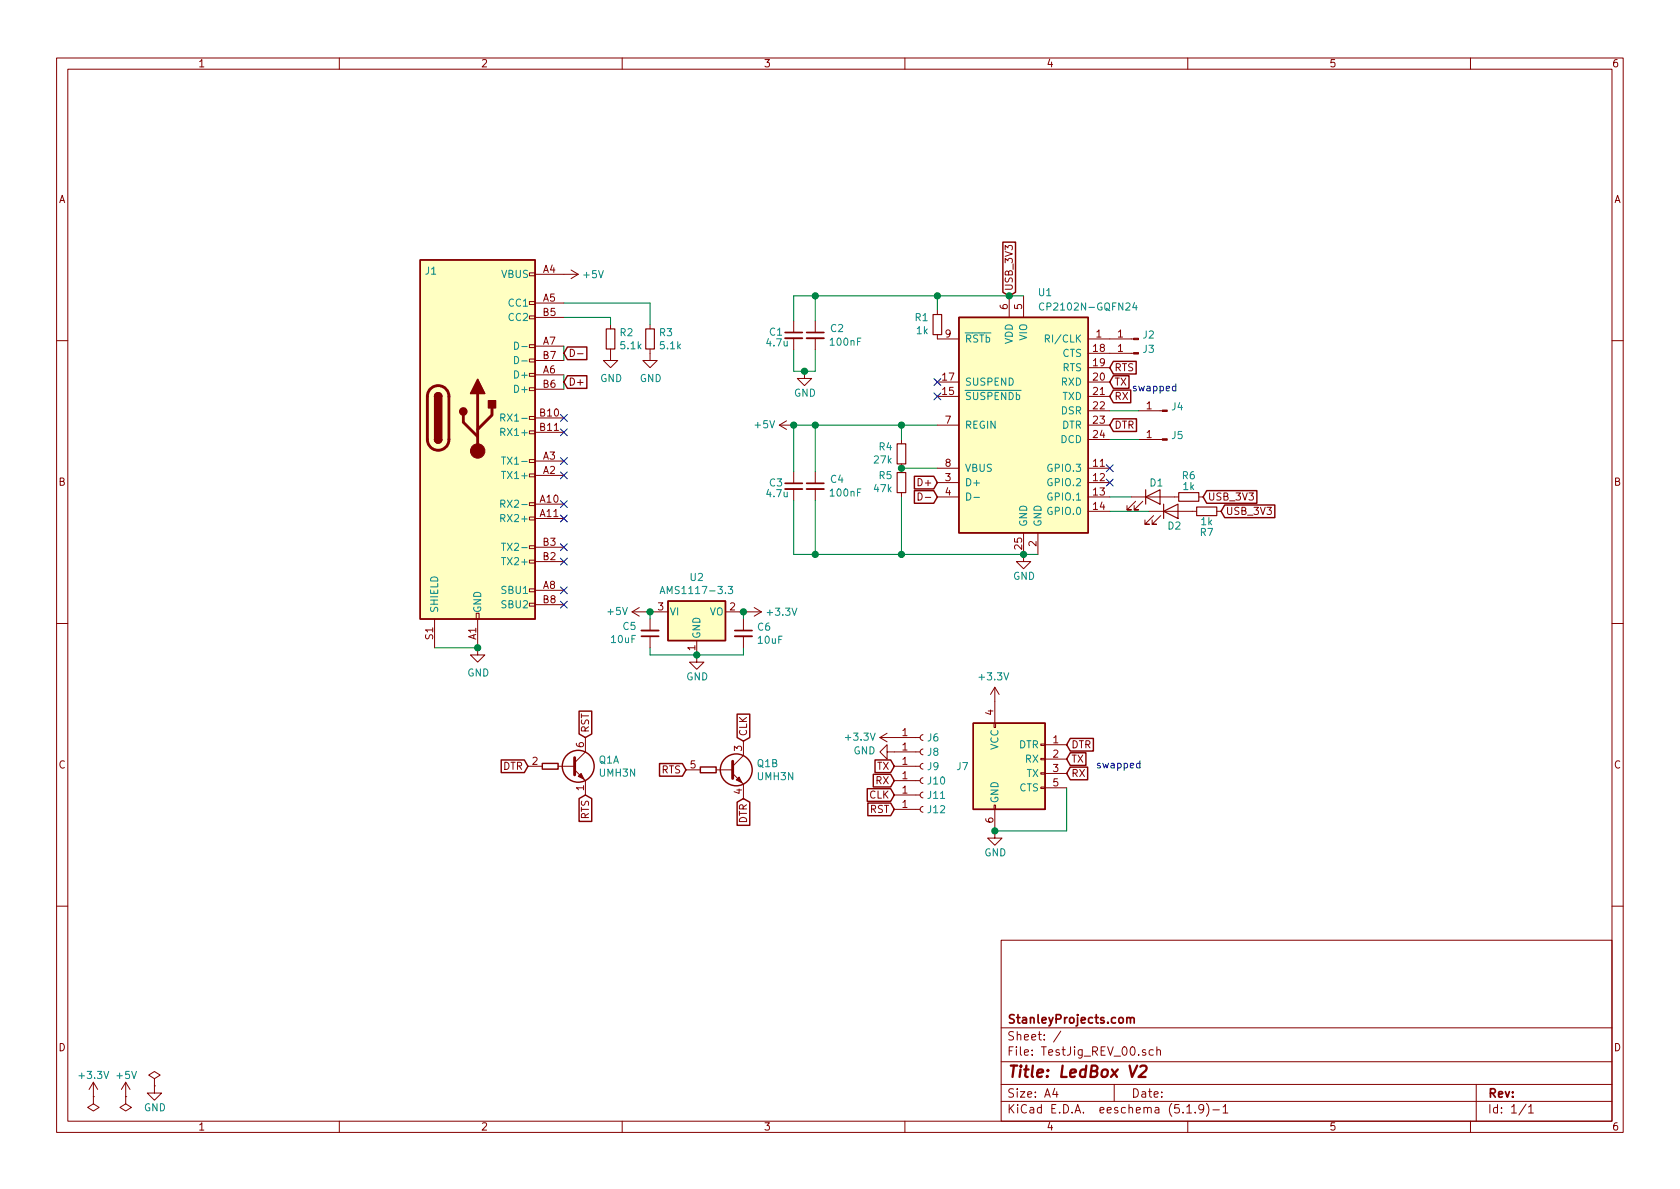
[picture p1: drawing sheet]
<svg xmlns="http://www.w3.org/2000/svg" width="297mm" height="210mm" viewBox="0 0 297 210" stroke-linecap="round" stroke-linejoin="round" font-family="sans-serif">
<g fill="none" stroke="#840000" stroke-width=".18">
<path d="M10 10.3h277v189.9h-277zM12 12.2h273v186.1h-273zM60 10.3v1.9M110 10.3v1.9M160 10.3v1.9M210 10.3v1.9M260 10.3v1.9M93.6 55.9h1v.5h-1zM93.6 53.3h1v.5h-1zM93.6 48.3h1v.5h-1zM94.6 48.5h7.6M94.6 53.6h5.1"/>
<path d="M94.6 56.1h5.1M101 47.7l1.2 .8M102.2 48.5l-1.2 .8M107.9 57.4v.8M114.9 57.4v.8M140.3 56.8v2M140.3 59.8v2M144.1 56.8v2M144.1 59.8v2M165.7 59.2v.7h3.8M165.7 54.9v.7M178.4 52.3v3.8"/>
<path d="M181 52.3v3.8M192.4 59.9h8M10 60.2h2M93.6 76.2h1v.5h-1zM93.6 73.7h1v.5h-1zM93.6 68.6h1v.5h-1zM93.6 66h1v.5h-1zM93.6 63.5h1v.5h-1zM93.6 61h1v.5h-1zM94.6 66.3h5.1M94.6 61.2h5.1M94.6 73.9h5.1"/>
<path d="M94.6 76.4h5.1M94.6 68.8h5.1M94.6 63.7h5.1M100.8 61.8a.64 .64 0 0 1 .8 .6 .64 .64 0 0 1-.8 .6zM102.1 62.6h1M107.9 61.7v2h1.3l-1.3 1.3-1.2-1.3h1.2M114.9 61.7v2h1.3l-1.3 1.3-1.2-1.3h1.2M137.8 75.2l1.3 .7M137.8 75.2h2.5M139.1 74.4l-1.3 .8M142.2 65.7v1.2h-1.2l1.2 1.3 1.3-1.3h-1.3M159.4 77.7v.8"/>
<path d="M165.7 75.2h3.8M165.7 70.1h3.8M165.7 67.6h3.8M192.4 77.7h3.8M192.4 75.2h3.8M192.4 72.6h3.8M192.4 70.1h3.8M192.4 67.6h3.8M192.4 62.5h8M192.4 65h3.8M201.3 77.7h4.2M201.3 72.6h4.2"/>
<path d="M285 60.2h2M93.6 99.1h1v.5h-1zM93.6 96.5h1v.5h-1zM93.6 91.4h1v.5h-1zM93.6 88.9h1v.5h-1zM93.6 83.8h1v.5h-1zM93.6 81.3h1v.5h-1zM94.6 89.1h5.1M94.6 91.7h5.1M94.6 84.1h5.1M94.6 81.5h5.1M94.6 99.3h5.1"/>
<path d="M94.6 96.8h5.1M140.3 83.4v2.1M140.3 86.5v2M144.1 83.4v2.1M144.1 86.5v2M159.4 82v1.6M159.4 87.1v.8M162.3 87.2a.64 .64 0 0 1 .7 .6 .64 .64 0 0 1-.7 .6zM163.6 88h1M165.7 87.9h3.8M165.7 82.8h3.8M165.7 85.3h3.8"/>
<path d="M181 94.2v5.1h-1.3l1.3 1.3 1.2-1.3h-1.2M183.5 94.2v3.8M192.4 90.4h3.8M192.4 87.9h3.8M192.4 82.8h3.8M192.4 85.3h3.8M200 87.9h8.4M200.8 88.6l-1.5 1.6h.7h-.7v-.8M202.1 88.6l-1.6 1.6h.8h-.8v-.8M203.2 90.4h8.4M204 91.2l-1.6 1.5h.8h-.8v-.8M205.2 91.2l-1.5 1.5h.8h-.8v-.8"/>
<path d="M212 87.9h.7M215.1 90.4h.8M10 110.3h2M76.8 109.5v5M84.2 108.5h.5v1h-.5zM84.5 109.5v6.3h1.2l-1.2 1.3-1.3-1.3h1.3M93.6 106.7h1v.5h-1zM93.6 104.1h1v.5h-1zM94.6 104.4h5.1M94.6 106.9h5.1M111.8 108.2l1.2 .8M111.8 108.2h2.5"/>
<path d="M113 107.4l-1.2 .8M114.9 109.5v2M114.9 112.5v2M115.6 108.2h2.5M123.2 113.3v3.8h-1.3l1.3 1.3 1.3-1.3h-1.3M128.3 108.2h2.5M131.4 109.5v2M131.4 112.5v2M132.1 108.2h2.5M133.3 107.4l1.3 .8M134.6 108.2l-1.3 .8M285 110.3h2"/>
<path d="M93.3 135.5h2.6M98.7 135.5h2.9M101.6 136.1l1.9 1.9v2.6M103.5 130.4v2.6l-1.9 1.9M121.3 136.1h2.5M126.6 136.1h2.9M129.5 136.8l1.9 1.9v2.5M131.4 131.1v2.5l-1.9 1.9M155.6 130.4l1.2 .8M155.6 130.4h7.1M156.8 133v1.2l-1.2-1.2 1.2-1.3v1.3h5.9M156.8 129.7l-1.2 .7"/>
<path d="M158.1 138h4.6M158.1 135.5h4.6M163.2 137.5l-.3 .1-.2 .4 .1 .3 .4 .3M163.2 135l-.3 .1-.2 .3 .1 .4 .4 .2M163.2 132.5l-.3 .1-.2 .3 .1 .4 .4 .2M163.2 129.9l-.3 .1-.2 .3 .1 .4 .4 .2M175.8 127.9h.2v.7h-.2zM175.9 121.5l-.8 1.3M175.9 121.5v6.4M175.9 121.5l.8 1.3M184 139.2h.8v.2h-.8zM184 136.6h.8v.3h-.8z"/>
<path d="M184 134.1h.8v.3h-.8zM184 131.6h.8v.2h-.8zM184.8 131.7h3.8M184.8 134.2h3.8M184.8 136.8h3.8M184.8 139.3h3.8M158.1 143.1h4.6M158.1 140.6h4.6M163.2 142.6l-.3 .1-.2 .3 .1 .4 .4 .2M163.2 140.1l-.3 .1-.2 .3 .1 .4 .4 .2M175.8 142.4h.2v.7h-.2zM175.9 143.1v5.1h-1.3l1.3 1.3 1.3-1.3h-1.3"/>
<path d="M10 160.2h2M177 166.3h108v32h-108zM285 160.2h2M16.5 193.9v1.3l1 .6-1 .7-1-.7 1-.6M16.5 193.9h.1M16.5 191.4l-.8 1.3M16.5 191.4v2.5M16.5 191.4l.8 1.3M22.2 193.9v1.3l1 .6-1 .7-1-.7 1-.6M22.2 193.9h.1M22.2 191.4l-.7 1.3M22.2 191.4v2.5"/>
<path d="M22.2 191.4l.8 1.3M27.3 192v1.3h-1.3l1.3 1.3 1.3-1.3h-1.3M27.3 190.7l1-.6-1-.6-1 .6 1 .6v1.3M27.3 192h.1M60 198.3v1.9M110 198.3v1.9M160 198.3v1.9M177 194.8h108M177 191.8h108M177 187.8h108M177 181.8h108M186.5 192.5l-.4 1h1"/>
<path d="M186.8 193v1M187.6 182.3l-1.3 2M197 191.8v3M202.5 185.7l-.3-.1-.2 .2 .1 .2 .4 .2v.3h-.5M203.9 185.7l-.4-.1-.3 .3 .1 .6 .2 .1 .4-.1M204.5 185.7l.2-.1 .4 .1 .1 .9M204.5 185.1v1.5M209.8 195.8l.5-.5v1.5M209.8 196.8h.9M210 198.3v1.9M211.3 196.7v.1M212.8 196l-.3 .3h-.3l-.2-.3v-.4l.1-.2 .4-.1 .3 .2a1.19 1.19 0 0 1-.3 1.2l-.4 .1"/>
<path d="M213.3 195.1a1.71 1.71 0 0 1 0 2.3M214.5 196.3h1.1M216.3 195.8l.4-.5v1.5M216.3 196.8h.8M260 198.3v1.9M261 191.8v6.5M269.8 195.2l-1.2 2M270.3 195.8l.4-.5v1.5M270.3 196.8h.8"/>
</g>
<path d="M199.7 188.4l.5 2 .9-2M201.6 188.6l.3-.2h.5l.3 .2v.4l-.1 .3-1.3 1.1h1.2" fill="none" stroke="#840000" stroke-width=".41"/>
<path d="M138.8 58.8h3.1M142.6 58.8h3.1M138.8 85.5h3.1M142.6 85.5h3.1M113.4 112.5h3.1M129.9 111.5h3.1M199.2 179.9v1M199.2 180.1l.3-.2 .3 .1 .1 .9M199.9 180.1a.36 .36 0 0 1 .3-.2 .36 .36 0 0 1 .3 .2v.8" fill="none" stroke="#840000" stroke-width=".3"/>
<g fill="#840000" stroke="#840000" stroke-width=".18">
<path d="M205.5 77.6h.9v.2h-.9z"/>
<path d="M205.5 72.5h.9v.3h-.9z"/>
<path d="M200.4 59.8h.9v.3h-.9z"/>
<path d="M200.4 62.4h.9v.2h-.9z"/>
<path d="M130.2 137.9l.5-.5 .5 1z"/>
<path d="M102.2 137.3l.5-.5 .6 1z"/>
<circle cx="84.5" cy="79.8" r="1.27"/>
</g>
<path d="M107.2 58.2h1.5v3.5h-1.5zM114.2 58.2h1.5v3.5h-1.5zM165 55.6h1.5v3.6h-1.5zM158.6 78.5h1.5v3.5h-1.5zM158.6 83.6h1.5v3.5h-1.5zM202.6 87.9l2.5-1.3v2.5zM202.6 86.6v2.5M205.7 90.4l2.6-1.3v2.6zM205.7 89.1v2.6M208.4 87.1h3.6v1.5h-3.6zM211.6 89.7h3.5v1.5h-3.5z" fill="none" stroke="#840000" stroke-width=".2"/>
<path d="M138.8 59.8h3.1M142.6 59.8h3.1M138.8 86.5h3.1M142.6 86.5h3.1M113.4 111.5h3.1M129.9 112.5h3.1" fill="none" stroke="#840000" stroke-width=".33"/>
<g fill="#ffffc2" stroke="#ffffc2" stroke-width=".18">
<path d="M169.5 56.1h22.9v38.1h-22.9z"/>
<path d="M118.1 106.3h10.2v7h-10.2z"/>
<path d="M74.3 46h20.3v63.5h-20.3z"/>
<path d="M172.1 127.9h12.7v15.2h-12.7z"/>
</g>
<g fill="none" stroke="#840000" stroke-width=".25">
<path d="M74.3 46h20.3v63.5h-20.3zM169.5 56.1h22.9v38.1h-22.9zM177.3 42.8h2.3v8.9l-1.2 .6-1.1-.6zM76.8 77.7a.63 .63 0 0 0 .7 .7 .63 .63 0 0 0 .6-.7M76.8 70.1a.63 .63 0 0 1 .7-.6 .63 .63 0 0 1 .6 .6M100.3 61.4h3.5v2.2h-3.5l-.6-1.1zM100.3 66.4h3.5v2.3h-3.5l-.6-1.1zM196.8 66.4h2.8v2.3h-2.8l-.6-1.1zM196.8 69h3.1v2.2h-3.1l-.6-1.1zM196.8 74.1h4.1v2.2h-4.1l-.6-1.1zM196.8 63.9h4.1v2.2h-4.1l-.6-1.1zM161.7 84.2h3.4l.6 1.1-.6 1.2h-3.4z"/>
<path d="M161.7 86.8h3.4l.6 1.1-.6 1.1h-3.4zM213.4 86.8h8.8v2.2h-8.8l-.7-1.1zM216.5 89.3h8.9v2.2h-8.9l-.6-1.1zM118.1 106.3h10.2v7h-10.2zM88.6 134.4h4.1l.6 1.1-.6 1.1h-4.1zM95.9 135h2.8v1h-2.8zM102.4 125.7h2.2v4.1l-1.1 .6-1.1-.6zM116.6 135h4l.7 1.1-.7 1.2h-4zM123.8 135.6h2.8v1h-2.8zM130.3 126.3h2.3v4.1l-1.2 .7-1.1-.7zM153.3 139.5h4.2l.6 1.1-.6 1.1h-4.2zM154.4 136.9h3.1l.6 1.1-.6 1.2h-3.1z"/>
<path d="M154.7 134.4h2.8l.6 1.1-.6 1.1h-2.8zM172.1 127.9h12.7v15.2h-12.7zM189.2 133.1h2.8v2.3h-2.8l-.6-1.2zM189.2 130.6h4.1v2.2h-4.1l-.6-1.1zM189.2 135.7h3.1v2.2h-3.1l-.6-1.1zM102.4 141.2l1.1-.6 1.1 .6v4.1h-2.2zM130.3 141.9l1.1-.7 1.2 .7v4h-2.3zM153.4 142h4.1l.6 1.1-.6 1.1h-4.1z"/>
<circle cx="102.2" cy="135.5" r="2.82"/>
<circle cx="130.2" cy="136.1" r="2.82"/>
</g>
<g fill="none" stroke="#008484" stroke-width=".18">
<path d="M184.6 53.7a.6 .6 0 0 0-.9 .4 .6 .6 0 0 0 .6 .7l.3-.1M184.8 59.9l.6-.1 .1-.4-.2-.2h-.5v1.3M200.6 53.5l-.3 .9h.8M200.9 54v.8M88.5 73.9l.7-.1 .1-.2-.1-.3-.2-.1h-.5v1.3M88.5 76.4l.7-.1 .1-.1-.1-.3-.2-.2h-.5v1.3M88.8 73.9l.5 .6M91 60.5a.64 .64 0 0 1 .7 .6 .64 .64 0 0 1-.7 .7zM91 63a.64 .64 0 0 1 .7 .7 .64 .64 0 0 1-.7 .6zM92.3 61.3h.9M92.3 63.8h.9M88.5 89.1l.7-.1 .1-.1-.1-.3-.2-.2h-.5v1.3"/>
<path d="M88.5 91.6h.7l.1-.2-.1-.3-.2-.1h-.5v1.2M88.7 83.4h.7M88.7 80.8h.7M88.7 98.6h.7M88.7 96.1h.7M88.8 89.1l.5 .6M89 80.8v1.3M89 96.1v1.2M170.9 87.2a.64 .64 0 0 1 .8 .6 .64 .64 0 0 1-.8 .6zM172.2 88h1M116.7 105l.4-1.3 .5 1.3M116.8 104.6h.6"/>
<path d="M128.8 103.7h.7l-.4 .5 .4 .1v.4l-.2 .3-.5-.2"/>
</g>
<path d="M76 68.9a1.9 1.9 0 0 1 2.1-.6 1.9 1.9 0 0 1 1.3 1.8v7.6a1.9 1.9 0 0 1-1.9 1.9 1.9 1.9 0 0 1-1.9-1.9v-7.8l.1-.5zM81.9 73.4v1.3l2.6 2.5M84.5 69.6v10.2M87 72.1v1.3l-2.5 2.5M101.6 134v3M129.5 134.6v3.1" fill="none" stroke="#840000" stroke-width=".51"/>
<g fill="#840000" stroke="#840000" stroke-width=".25">
<path d="M76.8 77.7h1.3a.63 .63 0 0 1-.6 .7 .63 .63 0 0 1-.7-.7z"/>
<path d="M77 69.6a.63 .63 0 0 1 .7-.1 .63 .63 0 0 1 .4 .6h-1.3z"/>
<path d="M76.8 70.1h1.3v7.6h-1.3z"/>
<path d="M86.4 70.9h1.2v1.2h-1.2z"/>
<path d="M84.5 67.1l1.2 2.5h-2.5z"/>
<circle cx="81.9" cy="72.8" r=".63"/>
</g>
<g fill="none" stroke="#008400" stroke-width=".18">
<path d="M99.7 56.1h8.2v1.3M99.7 53.6h15.2v3.8M144.1 52.3v4.5M165.7 52.3v2.6M181 52.3h-40.7v4.5M99.7 61.2v2.5M99.7 66.3v2.5M140.3 61.8v3.9h3.8v-3.9M144.1 75.2v8.2M159.4 75.2v2.5M165.7 75.2h-25.4v8.2M196.2 72.6h5.1"/>
<path d="M196.2 77.7h5.1M140.3 88.5v9.5h43.2M144.1 88.5v9.5M159.4 87.9v10.1M159.4 82.8h6.3M196.2 87.9h3.8M196.2 90.4h7M76.8 114.5h7.7M114.3 108.2h1.3M114.9 108.2v1.3M114.9 114.5v1.3h16.5v-1.3M130.8 108.2h1.3"/>
<path d="M131.4 108.2v1.3M188.6 139.3v7.6h-12.7"/>
</g>
<g fill="#008400" stroke="#008400" stroke-width=".25">
<circle cx="159.4" cy="98" r=".51"/>
<circle cx="84.5" cy="114.5" r=".51"/>
<circle cx="175.9" cy="146.9" r=".51"/>
<circle cx="144.1" cy="75.2" r=".51"/>
<circle cx="159.4" cy="82.8" r=".51"/>
<circle cx="181" cy="98" r=".51"/>
<circle cx="140.3" cy="75.2" r=".51"/>
<circle cx="178.4" cy="52.3" r=".51"/>
<circle cx="144.1" cy="98" r=".51"/>
<circle cx="123.2" cy="115.8" r=".51"/>
<circle cx="165.7" cy="52.3" r=".51"/>
<circle cx="159.4" cy="75.2" r=".51"/>
<circle cx="144.1" cy="52.3" r=".51"/>
<circle cx="114.9" cy="108.2" r=".51"/>
<circle cx="142.2" cy="65.7" r=".51"/>
<circle cx="131.4" cy="108.2" r=".51"/>
</g>
<g fill="none" stroke="#000084" stroke-width=".18">
<path d="M99.1 73.3l1.2 1.2M99.1 75.8l1.2 1.3M100.3 73.3l-1.2 1.2M100.3 75.8l-1.2 1.3M165.1 69.5l1.2 1.2M165.1 66.9l1.2 1.3M166.3 69.5l-1.2 1.2M166.3 66.9l-1.2 1.3M99.1 98.7l1.2 1.2M99.1 96.2l1.2 1.2M99.1 91.1l1.2 1.2M99.1 88.5l1.2 1.3"/>
<path d="M99.1 83.5l1.2 1.2M99.1 80.9l1.2 1.2M100.3 98.7l-1.2 1.2M100.3 96.2l-1.2 1.2M100.3 91.1l-1.2 1.2M100.3 88.5l-1.2 1.3M100.3 83.5l-1.2 1.2M100.3 80.9l-1.2 1.2M195.6 84.7l1.2 1.2M195.6 82.2l1.2 1.2M196.8 84.7l-1.2 1.2M196.8 82.2l-1.2 1.2"/>
<path d="M99.1 106.3l1.2 1.2M99.1 103.8l1.2 1.2M100.3 106.3l-1.2 1.2M100.3 103.8l-1.2 1.2"/>
</g>
<text font-size="2.8" fill="#840000" x="178" y="190.5">Title: LedBox V2</text>
<g font-size="2.1" fill="#840000">
<text x="178" y="184">Sheet: /</text>
<text x="178" y="181">StanleyProjects.com</text>
<text x="178" y="186.7">File: TestJig_REV_00.sch</text>
<text x="178" y="196.9">KiCad E.D.A. eeschema (5.1.9)-1</text>
<text x="178" y="194.1">Size: A4</text>
<text x="200" y="194.1">Date:</text>
<text x="263" y="194.1">Rev:</text>
<text x="263" y="196.9">Id: 1/1</text>
</g>
<g font-size="1.8" fill="#840000">
<text x="35" y="11.9">1</text>
<text x="85" y="11.9">2</text>
<text x="135" y="11.9">3</text>
<text x="185" y="11.9">4</text>
<text x="235" y="11.9">5</text>
<text x="285" y="11.9">6</text>
<text x="10.4" y="35.9">A</text>
<text x="285.4" y="35.9">A</text>
<text x="96" y="48.3">A4</text>
<text x="96" y="53.3">A5</text>
<text x="179.1" y="51.5" transform="rotate(-90 179.1 51.5)">USB_3V3</text>
<text x="96" y="55.9">B5</text>
<text x="167.2" y="59.7">9</text>
<text x="178.2" y="54.7" transform="rotate(-90 178.2 54.7)">6</text>
<text x="180.7" y="54.7" transform="rotate(-90 180.7 54.7)">5</text>
<text x="193.8" y="59.7">1</text>
<text x="197.6" y="59.7">1</text>
<text x="96" y="61">A7</text>
<text x="96" y="63.5">B7</text>
<text x="193.3" y="62.2">18</text>
<text x="193.3" y="64.8">19</text>
<text x="197" y="65.7">RTS</text>
<text x="197.6" y="62.2">1</text>
<text x="96" y="66">A6</text>
<text x="96" y="68.6">B6</text>
<text x="100.5" y="68.2">D+</text>
<text x="166.7" y="69.8">15</text>
<text x="166.7" y="67.3">17</text>
<text x="193.3" y="67.3">20</text>
<text x="193.3" y="69.8">21</text>
<text x="197" y="68.2">TX</text>
<text x="197" y="70.7">RX</text>
<text x="95.5" y="73.7">B10</text>
<text x="95.5" y="76.2">B11</text>
<text x="167.2" y="74.9">7</text>
<text x="193.3" y="72.4">22</text>
<text x="193.3" y="74.9">23</text>
<text x="193.3" y="77.5">24</text>
<text x="197" y="75.8">DTR</text>
<text x="202.7" y="77.5">1</text>
<text x="202.7" y="72.4">1</text>
<text x="96" y="83.8">A2</text>
<text x="96" y="81.3">A3</text>
<text x="167.2" y="82.5">8</text>
<text x="193.3" y="82.5">11</text>
<text x="10.4" y="85.9">B</text>
<text x="95.5" y="88.9">A10</text>
<text x="162.6" y="86">D+</text>
<text x="167.2" y="85.1">3</text>
<text x="167.2" y="87.6">4</text>
<text x="193.3" y="85.1">12</text>
<text x="193.3" y="87.6">13</text>
<text x="213.5" y="88.5">USB_3V3</text>
<text x="285.4" y="85.9">B</text>
<text x="95.5" y="91.4">A11</text>
<text x="193.3" y="90.2">14</text>
<text x="216.7" y="91.1">USB_3V3</text>
<text x="96" y="99.1">B2</text>
<text x="96" y="96.5">B3</text>
<text x="180.7" y="97.1" transform="rotate(-90 180.7 97.1)">25</text>
<text x="183.3" y="96.6" transform="rotate(-90 183.3 96.6)">2</text>
<text x="96" y="104.1">A8</text>
<text x="96" y="106.7">B8</text>
<text x="116.4" y="107.9">3</text>
<text x="129.1" y="107.9">2</text>
<text x="76.6" y="113.1" transform="rotate(-90 76.6 113.1)">S1</text>
<text x="84.2" y="113.1" transform="rotate(-90 84.2 113.1)">A1</text>
<text x="122.9" y="115" transform="rotate(-90 122.9 115)">1</text>
<text x="104.1" y="129.6" transform="rotate(-90 104.1 129.6)">RST</text>
<text x="132.1" y="130.3" transform="rotate(-90 132.1 130.3)">CLK</text>
<text x="159.5" y="130.2">1</text>
<text x="175.6" y="126.5" transform="rotate(-90 175.6 126.5)">4</text>
<text x="186.2" y="131.4">1</text>
<text x="10.4" y="135.9">C</text>
<text x="88.9" y="136.1">DTR</text>
<text x="94.1" y="135.2">2</text>
<text x="103.3" y="132.2" transform="rotate(-90 103.3 132.2)">6</text>
<text x="117" y="136.8">RTS</text>
<text x="122.1" y="135.9">5</text>
<text x="131.2" y="132.8" transform="rotate(-90 131.2 132.8)">3</text>
<text x="155.1" y="136.1">TX</text>
<text x="159.5" y="137.8">1</text>
<text x="159.5" y="135.2">1</text>
<text x="159.5" y="132.7">1</text>
<text x="186.2" y="134">2</text>
<text x="186.2" y="136.5">3</text>
<text x="189.4" y="134.9">TX</text>
<text x="189.4" y="132.3">DTR</text>
<text x="189.4" y="137.4">RX</text>
<text x="285.4" y="135.9">C</text>
<text x="103.3" y="139.8" transform="rotate(-90 103.3 139.8)">1</text>
<text x="131.2" y="140.4" transform="rotate(-90 131.2 140.4)">4</text>
<text x="153.7" y="141.2">CLK</text>
<text x="153.8" y="143.8">RST</text>
<text x="154.9" y="138.7">RX</text>
<text x="159.5" y="142.9">1</text>
<text x="159.5" y="140.3">1</text>
<text x="186.2" y="139.1">5</text>
<text x="104.1" y="144.9" transform="rotate(-90 104.1 144.9)">RTS</text>
<text x="132.1" y="145.6" transform="rotate(-90 132.1 145.6)">DTR</text>
<text x="175.6" y="145.5" transform="rotate(-90 175.6 145.5)">6</text>
<text x="10.4" y="185.9">D</text>
<text x="285.4" y="185.9">D</text>
<text x="35" y="199.9">1</text>
<text x="85" y="199.9">2</text>
<text x="135" y="199.9">3</text>
<text x="185" y="199.9">4</text>
<text x="235" y="199.9">5</text>
<text x="285" y="199.9">6</text>
</g>
<g font-size="1.8" fill="#008484">
<text x="75.2" y="48.6">J1</text>
<text x="88.7" y="49.1">VBUS</text>
<text x="103.3" y="49.2">+5V</text>
<text x="183.7" y="52.4">U1</text>
<text x="90.1" y="54.2">CC1</text>
<text x="90.1" y="56.8">CC2</text>
<text x="109.7" y="59.5">R2</text>
<text x="116.6" y="59.5">R3</text>
<text x="136.1" y="59.4">C1</text>
<text x="146.9" y="58.7">C2</text>
<text x="161.8" y="56.8">R1</text>
<text x="162.1" y="59.1">1k</text>
<text x="184.7" y="54.9">CP2102N-GQFN24</text>
<text x="202.1" y="59.9">J2</text>
<text x="109.8" y="61.8">5.1k</text>
<text x="116.8" y="61.8">5.1k</text>
<text x="135.7" y="61.3">4.7u</text>
<text x="146.9" y="61.1">100nF</text>
<text x="170.6" y="60.6">RSTb</text>
<text x="179.1" y="60.9" transform="rotate(-90 179.1 60.9)">VDD</text>
<text x="181.6" y="60.2" transform="rotate(-90 181.6 60.2)">VIO</text>
<text x="185.5" y="60.6">RI/CLK</text>
<text x="187.9" y="63.1">CTS</text>
<text x="187.9" y="65.7">RTS</text>
<text x="202.1" y="62.4">J3</text>
<text x="91.3" y="66.9">D+</text>
<text x="91.3" y="69.5">D+</text>
<text x="106.1" y="67.6">GND</text>
<text x="113.1" y="67.6">GND</text>
<text x="140.4" y="70.1">GND</text>
<text x="170.6" y="70.7">SUSPENDb</text>
<text x="170.6" y="68.2">SUSPEND</text>
<text x="187.7" y="68.2">RXD</text>
<text x="187.9" y="70.7">TXD</text>
<text x="89.1" y="77.1">RX1+</text>
<text x="89.6" y="74.5">RX1-</text>
<text x="133.6" y="75.7">+5V</text>
<text x="170.6" y="75.8">REGIN</text>
<text x="187.7" y="73.3">DSR</text>
<text x="187.8" y="75.8">DTR</text>
<text x="207.2" y="77.6">J5</text>
<text x="207.2" y="72.6">J4</text>
<text x="89.8" y="82.2">TX1-</text>
<text x="154.6" y="82">27k</text>
<text x="155.4" y="79.6">R4</text>
<text x="170.6" y="83.4">VBUS</text>
<text x="185.5" y="83.4">GPIO.3</text>
<text x="187.6" y="78.4">DCD</text>
<text x="89.3" y="84.7">TX1+</text>
<text x="89.6" y="89.8">RX2-</text>
<text x="135.7" y="87.9">4.7u</text>
<text x="136.1" y="86">C3</text>
<text x="146.9" y="85.4">C4</text>
<text x="146.9" y="87.8">100nF</text>
<text x="154.6" y="87">47k</text>
<text x="155.4" y="84.7">R5</text>
<text x="170.6" y="86">D+</text>
<text x="185.5" y="86">GPIO.2</text>
<text x="185.5" y="88.5">GPIO.1</text>
<text x="203.4" y="86">D1</text>
<text x="209.1" y="84.8">R6</text>
<text x="209.2" y="86.7">1k</text>
<text x="89.1" y="92.3">RX2+</text>
<text x="181.6" y="93.2" transform="rotate(-90 181.6 93.2)">GND</text>
<text x="184.1" y="93.2" transform="rotate(-90 184.1 93.2)">GND</text>
<text x="185.5" y="91.1">GPIO.0</text>
<text x="206.5" y="93.6">D2</text>
<text x="212.2" y="94.8">R7</text>
<text x="212.4" y="92.9">1k</text>
<text x="89.3" y="99.9">TX2+</text>
<text x="89.8" y="97.4">TX2-</text>
<text x="88.9" y="105">SBU1</text>
<text x="88.9" y="107.6">SBU2</text>
<text x="117.7" y="105">AMS1117-3.3</text>
<text x="122.1" y="102.7">U2</text>
<text x="179.1" y="102.5">GND</text>
<text x="77.5" y="108.5" transform="rotate(-90 77.5 108.5)">SHIELD</text>
<text x="85.1" y="108.5" transform="rotate(-90 85.1 108.5)">GND</text>
<text x="107.5" y="108.8">+5V</text>
<text x="108.2" y="113.7">10uF</text>
<text x="110.2" y="111.4">C5</text>
<text x="118.4" y="108.8">VI</text>
<text x="123.8" y="113" transform="rotate(-90 123.8 113)">GND</text>
<text x="125.5" y="108.8">VO</text>
<text x="134" y="111.5">C6</text>
<text x="134.1" y="113.8">10uF</text>
<text x="135.8" y="108.9">+3.3V</text>
<text x="82.6" y="119.6">GND</text>
<text x="121.3" y="120.3">GND</text>
<text x="173.3" y="120.3">+3.3V</text>
<text x="149.7" y="131">+3.3V</text>
<text x="164" y="131.1">J6</text>
<text x="105.9" y="135">Q1A</text>
<text x="106" y="137.3">UMH3N</text>
<text x="133.9" y="135.7">Q1B</text>
<text x="134" y="138">UMH3N</text>
<text x="150.9" y="133.4">GND</text>
<text x="164" y="136.2">J9</text>
<text x="164" y="133.6">J8</text>
<text x="169.2" y="136.2">J7</text>
<text x="176.5" y="132.6" transform="rotate(-90 176.5 132.6)">VCC</text>
<text x="180.1" y="132.3">DTR</text>
<text x="181.3" y="134.9">RX</text>
<text x="181.5" y="137.4">TX</text>
<text x="164.1" y="143.8">J12</text>
<text x="164.1" y="141.3">J11</text>
<text x="164.1" y="138.7">J10</text>
<text x="176.5" y="142.1" transform="rotate(-90 176.5 142.1)">GND</text>
<text x="180.2" y="139.9">CTS</text>
<text x="174" y="151.4">GND</text>
<text x="14.2" y="190.8">+3.3V</text>
<text x="20.7" y="190.8">+5V</text>
<text x="25.5" y="196.5">GND</text>
</g>
<g font-size="1.8" fill="#0000c2">
<text x="200.7" y="69.2">swapped</text>
<text x="194.4" y="135.9">swapped</text>
</g>
</svg>
